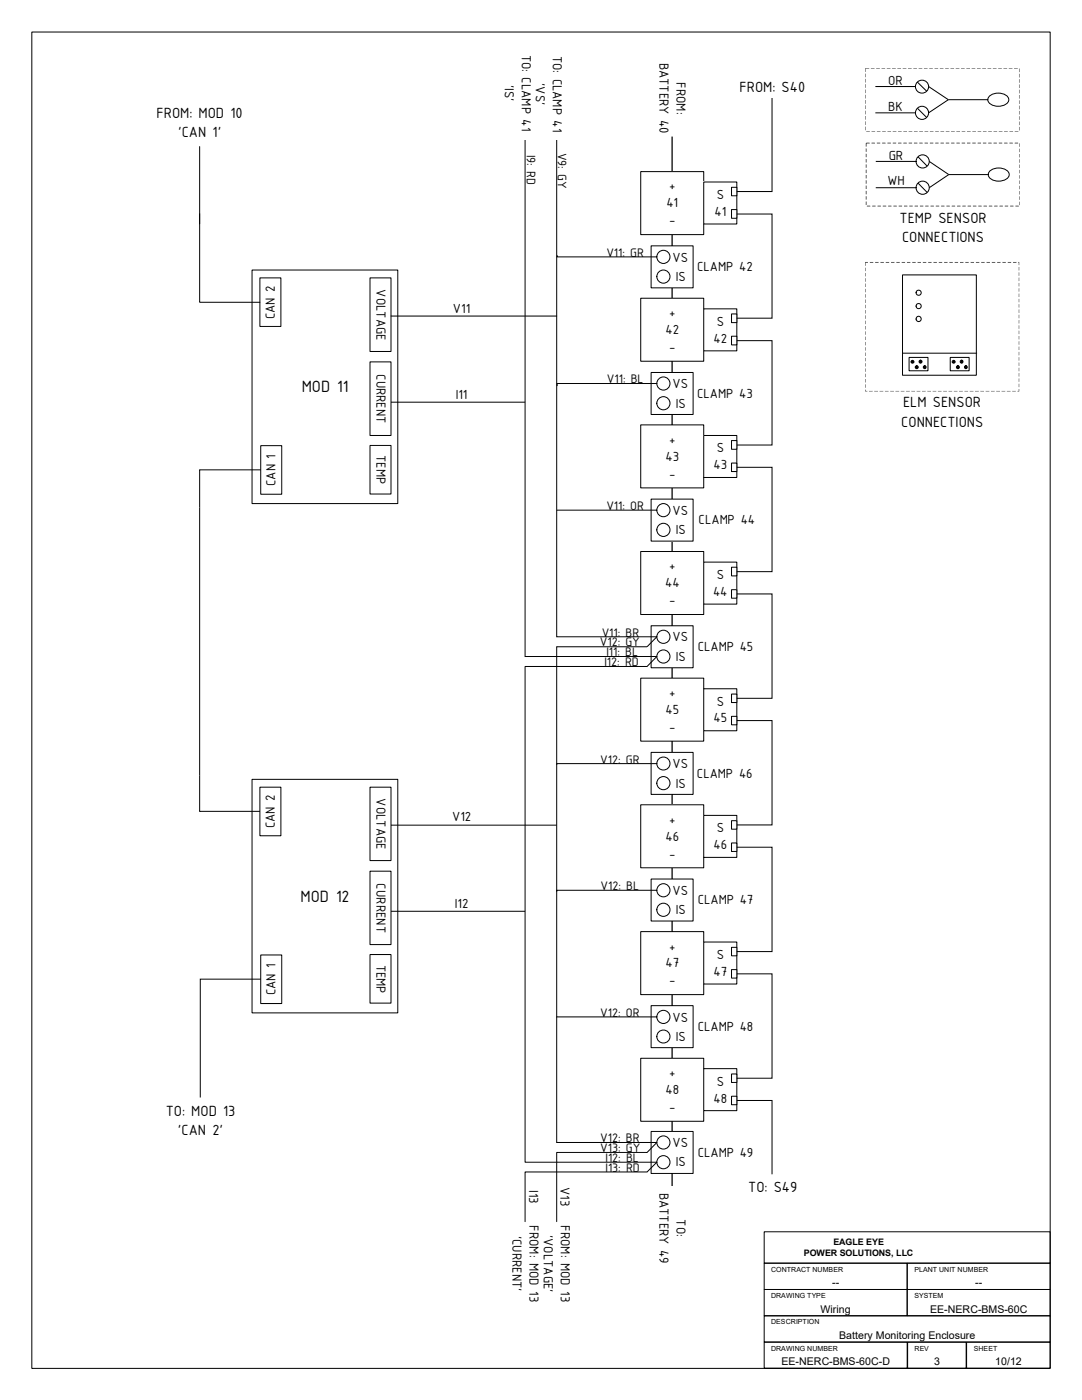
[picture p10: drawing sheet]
<svg xmlns="http://www.w3.org/2000/svg" width="216mm" height="279mm" viewBox="0 0 216 279" stroke-linecap="round" stroke-linejoin="round" font-family="sans-serif">
<path d="M134.1 27.3v209.4" fill="none" stroke="#000" stroke-width=".25"/>
<path d="M127.8 34.2h12.6v12.6h-12.6z" fill="#fff"/>
<path d="M127.8 34.2h12.6v12.6h-12.6z" fill="none" stroke="#000" stroke-width=".2"/>
<path d="M140.4 36.3h6.6v8.4h-6.6z" fill="#fff"/>
<path d="M140.4 36.3h6.6v8.4h-6.6z" fill="none" stroke="#000" stroke-width=".2"/>
<path d="M146 37.4h1v1.7h-1z" fill="#fff"/>
<path d="M146 37.4h1v1.7h-1z" fill="none" stroke="#000" stroke-width=".2"/>
<path d="M146 41.8h1v1.8h-1z" fill="#fff"/>
<path d="M146 41.8h1v1.8h-1z" fill="none" stroke="#000" stroke-width=".2"/>
<path d="M127.8 59.5h12.6v12.6h-12.6z" fill="#fff"/>
<path d="M127.8 59.5h12.6v12.6h-12.6z" fill="none" stroke="#000" stroke-width=".2"/>
<path d="M129.9 49.1h8.4v8.3h-8.4z" fill="#fff"/>
<path d="M129.9 49.1h8.4v8.3h-8.4z" fill="none" stroke="#000" stroke-width=".2"/>
<circle cx="132.4" cy="51.3" r="1.31" fill="#fff"/>
<circle cx="132.4" cy="51.3" r="1.31" fill="none" stroke="#000" stroke-width=".2"/>
<circle cx="132.4" cy="55.2" r="1.31" fill="#fff"/>
<circle cx="132.4" cy="55.2" r="1.31" fill="none" stroke="#000" stroke-width=".2"/>
<path d="M140.4 61.6h6.6v8.4h-6.6z" fill="#fff"/>
<path d="M140.4 61.6h6.6v8.4h-6.6z" fill="none" stroke="#000" stroke-width=".2"/>
<path d="M146 62.7h1v1.7h-1z" fill="#fff"/>
<path d="M146 62.7h1v1.7h-1z" fill="none" stroke="#000" stroke-width=".2"/>
<path d="M146 67.1h1v1.7h-1z" fill="#fff"/>
<path d="M146 67.1h1v1.7h-1z" fill="none" stroke="#000" stroke-width=".2"/>
<path d="M127.8 84.8h12.6v12.6h-12.6z" fill="#fff"/>
<path d="M127.8 84.8h12.6v12.6h-12.6z" fill="none" stroke="#000" stroke-width=".2"/>
<path d="M129.9 74.3h8.4v8.4h-8.4z" fill="#fff"/>
<path d="M129.9 74.3h8.4v8.4h-8.4z" fill="none" stroke="#000" stroke-width=".2"/>
<circle cx="132.4" cy="76.5" r="1.31" fill="#fff"/>
<circle cx="132.4" cy="76.5" r="1.31" fill="none" stroke="#000" stroke-width=".2"/>
<circle cx="132.4" cy="80.5" r="1.31" fill="#fff"/>
<circle cx="132.4" cy="80.5" r="1.31" fill="none" stroke="#000" stroke-width=".2"/>
<path d="M140.4 86.9h6.6v8.4h-6.6z" fill="#fff"/>
<path d="M140.4 86.9h6.6v8.4h-6.6z" fill="none" stroke="#000" stroke-width=".2"/>
<path d="M146 87.9h1v1.8h-1z" fill="#fff"/>
<path d="M146 87.9h1v1.8h-1z" fill="none" stroke="#000" stroke-width=".2"/>
<path d="M146 92.4h1v1.7h-1z" fill="#fff"/>
<path d="M146 92.4h1v1.7h-1z" fill="none" stroke="#000" stroke-width=".2"/>
<path d="M127.8 110.1h12.6v12.5h-12.6z" fill="#fff"/>
<path d="M127.8 110.1h12.6v12.5h-12.6z" fill="none" stroke="#000" stroke-width=".2"/>
<path d="M129.9 99.6h8.4v8.4h-8.4z" fill="#fff"/>
<path d="M129.9 99.6h8.4v8.4h-8.4z" fill="none" stroke="#000" stroke-width=".2"/>
<circle cx="132.4" cy="101.8" r="1.31" fill="#fff"/>
<circle cx="132.4" cy="101.8" r="1.31" fill="none" stroke="#000" stroke-width=".2"/>
<circle cx="132.4" cy="105.7" r="1.31" fill="#fff"/>
<circle cx="132.4" cy="105.7" r="1.31" fill="none" stroke="#000" stroke-width=".2"/>
<path d="M140.4 112.2h6.6v8.4h-6.6z" fill="#fff"/>
<path d="M140.4 112.2h6.6v8.4h-6.6z" fill="none" stroke="#000" stroke-width=".2"/>
<path d="M146 113.2h1v1.7h-1z" fill="#fff"/>
<path d="M146 113.2h1v1.7h-1z" fill="none" stroke="#000" stroke-width=".2"/>
<path d="M146 117.7h1v1.7h-1z" fill="#fff"/>
<path d="M146 117.7h1v1.7h-1z" fill="none" stroke="#000" stroke-width=".2"/>
<path d="M127.8 135.3h12.6v12.6h-12.6z" fill="#fff"/>
<path d="M127.8 135.3h12.6v12.6h-12.6z" fill="none" stroke="#000" stroke-width=".2"/>
<path d="M129.9 124.9h8.4v8.4h-8.4z" fill="#fff"/>
<path d="M129.9 124.9h8.4v8.4h-8.4z" fill="none" stroke="#000" stroke-width=".2"/>
<circle cx="132.4" cy="127.1" r="1.31" fill="#fff"/>
<circle cx="132.4" cy="127.1" r="1.31" fill="none" stroke="#000" stroke-width=".2"/>
<circle cx="132.4" cy="131" r="1.31" fill="#fff"/>
<circle cx="132.4" cy="131" r="1.31" fill="none" stroke="#000" stroke-width=".2"/>
<path d="M140.4 137.5h6.6v8.3h-6.6z" fill="#fff"/>
<path d="M140.4 137.5h6.6v8.3h-6.6z" fill="none" stroke="#000" stroke-width=".2"/>
<path d="M146 138.5h1v1.7h-1z" fill="#fff"/>
<path d="M146 138.5h1v1.7h-1z" fill="none" stroke="#000" stroke-width=".2"/>
<path d="M146 143h1v1.7h-1z" fill="#fff"/>
<path d="M146 143h1v1.7h-1z" fill="none" stroke="#000" stroke-width=".2"/>
<path d="M127.8 160.6h12.6v12.6h-12.6z" fill="#fff"/>
<path d="M127.8 160.6h12.6v12.6h-12.6z" fill="none" stroke="#000" stroke-width=".2"/>
<path d="M129.9 150.2h8.4v8.3h-8.4z" fill="#fff"/>
<path d="M129.9 150.2h8.4v8.3h-8.4z" fill="none" stroke="#000" stroke-width=".2"/>
<circle cx="132.4" cy="152.4" r="1.3" fill="#fff"/>
<circle cx="132.4" cy="152.4" r="1.3" fill="none" stroke="#000" stroke-width=".2"/>
<circle cx="132.4" cy="156.3" r="1.31" fill="#fff"/>
<circle cx="132.4" cy="156.3" r="1.31" fill="none" stroke="#000" stroke-width=".2"/>
<path d="M140.4 162.7h6.6v8.4h-6.6z" fill="#fff"/>
<path d="M140.4 162.7h6.6v8.4h-6.6z" fill="none" stroke="#000" stroke-width=".2"/>
<path d="M146 163.8h1v1.7h-1z" fill="#fff"/>
<path d="M146 163.8h1v1.7h-1z" fill="none" stroke="#000" stroke-width=".2"/>
<path d="M146 168.2h1v1.7h-1z" fill="#fff"/>
<path d="M146 168.2h1v1.7h-1z" fill="none" stroke="#000" stroke-width=".2"/>
<path d="M127.8 185.9h12.6v12.6h-12.6z" fill="#fff"/>
<path d="M127.8 185.9h12.6v12.6h-12.6z" fill="none" stroke="#000" stroke-width=".2"/>
<path d="M129.9 175.4h8.4v8.4h-8.4z" fill="#fff"/>
<path d="M129.9 175.4h8.4v8.4h-8.4z" fill="none" stroke="#000" stroke-width=".2"/>
<circle cx="132.4" cy="177.7" r="1.31" fill="#fff"/>
<circle cx="132.4" cy="177.7" r="1.31" fill="none" stroke="#000" stroke-width=".2"/>
<circle cx="132.4" cy="181.6" r="1.31" fill="#fff"/>
<circle cx="132.4" cy="181.6" r="1.31" fill="none" stroke="#000" stroke-width=".2"/>
<path d="M140.4 188h6.6v8.4h-6.6z" fill="#fff"/>
<path d="M140.4 188h6.6v8.4h-6.6z" fill="none" stroke="#000" stroke-width=".2"/>
<path d="M146 189.1h1v1.7h-1z" fill="#fff"/>
<path d="M146 189.1h1v1.7h-1z" fill="none" stroke="#000" stroke-width=".2"/>
<path d="M146 193.5h1v1.7h-1z" fill="#fff"/>
<path d="M146 193.5h1v1.7h-1z" fill="none" stroke="#000" stroke-width=".2"/>
<path d="M127.8 211.2h12.6v12.6h-12.6z" fill="#fff"/>
<path d="M127.8 211.2h12.6v12.6h-12.6z" fill="none" stroke="#000" stroke-width=".2"/>
<path d="M129.9 200.7h8.4v8.4h-8.4z" fill="#fff"/>
<path d="M129.9 200.7h8.4v8.4h-8.4z" fill="none" stroke="#000" stroke-width=".2"/>
<circle cx="132.4" cy="202.9" r="1.31" fill="#fff"/>
<circle cx="132.4" cy="202.9" r="1.31" fill="none" stroke="#000" stroke-width=".2"/>
<circle cx="132.4" cy="206.9" r="1.3" fill="#fff"/>
<circle cx="132.4" cy="206.9" r="1.3" fill="none" stroke="#000" stroke-width=".2"/>
<path d="M140.4 213.3h6.6v8.4h-6.6z" fill="#fff"/>
<path d="M140.4 213.3h6.6v8.4h-6.6z" fill="none" stroke="#000" stroke-width=".2"/>
<path d="M146 214.3h1v1.7h-1z" fill="#fff"/>
<path d="M146 214.3h1v1.7h-1z" fill="none" stroke="#000" stroke-width=".2"/>
<path d="M146 218.8h1v1.7h-1z" fill="#fff"/>
<path d="M146 218.8h1v1.7h-1z" fill="none" stroke="#000" stroke-width=".2"/>
<path d="M129.9 225.8h8.4v8.4h-8.4z" fill="#fff"/>
<path d="M129.9 225.8h8.4v8.4h-8.4z" fill="none" stroke="#000" stroke-width=".2"/>
<circle cx="132.4" cy="228" r="1.31" fill="#fff"/>
<circle cx="132.4" cy="228" r="1.31" fill="none" stroke="#000" stroke-width=".2"/>
<circle cx="132.4" cy="231.9" r="1.31" fill="#fff"/>
<circle cx="132.4" cy="231.9" r="1.31" fill="none" stroke="#000" stroke-width=".2"/>
<path d="M50.3 53.9h29.1v46.6h-29.1z" fill="#fff"/>
<path d="M50.3 53.9h29.1v46.6h-29.1zM73.8 55.5h4.2v14.6h-4.2zM73.8 72.2h4.2v14.7h-4.2zM73.8 88.9h4.2v9.7h-4.2z" fill="none" stroke="#000" stroke-width=".2"/>
<path d="M50.3 155.5h29.1v46.6h-29.1z" fill="#fff"/>
<g fill="none" stroke="#000" stroke-width=".2">
<path d="M154.1 19.6v18.6h-7.1M39.8 29.3v15.4M104.8 27.9v103.1h26.3l-2 2h-24.3v98.9h26.3l-2 2h-24.3v9.9M111.1 27.9v99.2h20l-2 2h-18v98.9h20l-2 2h-18v13.8M39.8 42.6v17.7h12.1M51.9 55.5h4.1v9.7h-4.1zM111.2 50.9v.4h19.9M147 42.7h7.1v20.8h-7.1M78 63.1h33.1M131.1 76.5h-19.9v.5M147 68h7.1v20.8h-7.1M52 88.9h4.2v9.7h-4.2z"/>
<path d="M52 93.8h-12.2v68.1h12.1M78 80.3h26.8M147 93.3h7.1v20.8h-7.1M111.2 101.8h19.9M147 118.5h7.1v20.9h-7.1M50.3 155.5h29.1v46.6h-29.1zM51.9 157.1h4.1v9.7h-4.1zM73.8 157.1h4.2v14.6h-4.2zM131.1 152.4h-20v.3M147 143.8h7.1v20.8h-7.1M73.8 173.9h4.2v14.6h-4.2zM78 164.7h33.1"/>
<path d="M131.1 177.7h-20v.3M147 169.1h7.1v20.8h-7.1M52 190.6h4.2v9.7h-4.2zM52 195.4h-12v23.6M73.8 190.5h4.2v9.7h-4.2zM78 181.9h26.8M147 194.4h7.1v20.8h-7.1M111.1 202.9h20M147 219.6h7.1v14.8"/>
</g>
<path d="M197.4 19.2a2.7 2.7 0 0 1 3.8 .3 1.38 1.38 0 0 1-1.5 1.7 2.15 2.15 0 0 1-2.6-1.3z" fill-rule="evenodd" fill="#fff"/>
<path d="M197.4 19.2a2.7 2.7 0 0 1 3.8 .3 1.38 1.38 0 0 1-1.5 1.7 2.15 2.15 0 0 1-2.6-1.3z" fill="none" stroke="#000" stroke-width=".2"/>
<circle cx="184" cy="17.3" r="1.3" fill="#fff"/>
<g fill="none" stroke="#000" stroke-width=".2">
<path d="M183 16.4l1.9 1.8"/>
<circle cx="184" cy="17.3" r="1.3"/>
</g>
<circle cx="184" cy="22.5" r="1.31" fill="#fff"/>
<g fill="none" stroke="#000" stroke-width=".2">
<path d="M174.7 17.3h8M185.3 17.3l3.9 2.6M189.2 19.9h7.9M189.2 19.9l-3.9 2.6M174.7 22.5h8M183 21.6l1.9 1.9"/>
<circle cx="184" cy="22.5" r="1.31"/>
</g>
<path d="M172.7 13.6l.1 .8zM172.7 14.7l.1 .7zM172.7 15.7l.1 .8zM172.7 16.8l.1 .7zM172.7 17.9l.1 .7zM172.7 18.9l.1 .7zM172.7 20l.1 .7zM172.7 21l.1 .8zM172.7 22.1l.1 .7zM172.7 23.2l.1 .7zM172.7 24.2l.1 .7zM172.7 25.3l.1 .7zM172.8 26.2h.8zM173.9 26.2h.7zM175 26.2h.7zM176 26.2h.7zM177.1 26.2h.7zM178.1 26.2h.8zM179.2 26.2h.7zM180.3 26.2h.7zM181.3 26.2h.7zM182.4 26.2h.7zM183.4 26.2h.7zM184.5 26.2h.7zM185.5 26.2h.8zM186.6 26.2h.7zM187.7 26.2h.7zM188.7 26.2h.7zM189.8 26.2h.7zM190.8 26.2h.8zM191.9 26.2h.7zM193 26.2h.7zM194 26.2h.7zM195.1 26.2h.7zM196.1 26.2h.7zM197.2 26.2h.7zM198.2 26.2h.8zM199.3 26.2h.7zM200.4 26.2h.7zM201.4 26.2h.7zM202.5 26.2h.7zM203.3 25.3l.1 .7zM203.3 24.3l.1 .7zM203.3 23.2l.1 .7zM203.3 22.1l.1 .8zM203.3 21.1l.1 .7zM203.3 20l.1 .7zM203.3 19l.1 .7zM203.3 17.9l.1 .7zM203.3 16.8l.1 .8zM203.3 15.8l.1 .7zM203.3 14.7l.1 .8zM203.3 13.7l.1 .7zM202.4 13.6l.7 .1zM201.3 13.6l.7 .1zM200.2 13.6l.8 .1zM199.2 13.6l.7 .1zM198.1 13.6l.7 .1zM197.1 13.6l.7 .1zM196 13.6l.7 .1zM194.9 13.6l.8 .1zM193.9 13.6l.7 .1zM192.8 13.6l.7 .1zM191.8 13.6l.7 .1zM190.7 13.6l.7 .1zM189.7 13.6l.7 .1zM188.6 13.6l.7 .1zM187.5 13.6l.8 .1zM186.5 13.6l.7 .1zM185.4 13.6l.7 .1zM184.4 13.6l.7 .1zM183.3 13.6l.7 .1zM182.2 13.6l.8 .1zM181.2 13.6l.7 .1zM180.1 13.6l.7 .1zM179.1 13.6l.7 .1zM178 13.6l.7 .1zM177 13.6l.7 .1zM175.9 13.6l.7 .1zM174.8 13.6l.8 .1zM173.8 13.6l.7 .1zM172.7 13.6l.7 .1z" fill="#000"/>
<path d="M197.5 34.2a2.7 2.7 0 0 1 3.8 .3 1.38 1.38 0 0 1-1.5 1.6 2.15 2.15 0 0 1-2.6-1.3z" fill-rule="evenodd" fill="#fff"/>
<path d="M197.5 34.2a2.7 2.7 0 0 1 3.8 .3 1.38 1.38 0 0 1-1.5 1.6 2.15 2.15 0 0 1-2.6-1.3z" fill="none" stroke="#000" stroke-width=".2"/>
<circle cx="184.1" cy="32.2" r="1.31" fill="#fff"/>
<g fill="none" stroke="#000" stroke-width=".2">
<path d="M183.2 31.3l1.8 1.8"/>
<circle cx="184.1" cy="32.2" r="1.31"/>
</g>
<circle cx="184.1" cy="37.5" r="1.31" fill="#fff"/>
<g fill="none" stroke="#000" stroke-width=".2">
<path d="M174.8 32.2h8M174.8 37.5h8M183.2 36.5l1.8 1.9M185.4 32.2l3.9 2.6M189.3 34.8h7.9M189.3 34.8l-3.9 2.7"/>
<circle cx="184.1" cy="37.5" r="1.31"/>
</g>
<path d="M172.8 28.6h.1v.7h-.1zM172.8 29.6h.1v.7h-.1zM172.8 30.7h.1v.7h-.1zM172.8 31.7h.1v.7h-.1zM172.8 32.8h.1v.7h-.1zM172.8 33.9h.1v.6h-.1zM172.8 34.9h.1v.7h-.1zM172.8 36h.1v.7h-.1zM172.8 37h.1v.7h-.1zM172.8 38.1h.1v.7h-.1zM172.8 39.2h.1v.6h-.1zM172.8 40.2h.1v.7h-.1zM173 41.1h.7v.1h-.7zM174 41.1h.7v.1h-.7zM175.1 41.1h.7v.1h-.7zM176.1 41.1h.7v.1h-.7zM177.2 41.1h.7v.1h-.7zM178.3 41.1h.6v.1h-.6zM179.3 41.1h.7v.1h-.7zM180.4 41.1h.7v.1h-.7zM181.4 41.1h.7v.1h-.7zM182.5 41.1h.7v.1h-.7zM183.6 41.1h.6v.1h-.6zM184.6 41.1h.7v.1h-.7zM185.7 41.1h.7v.1h-.7zM186.7 41.1h.7v.1h-.7zM187.8 41.1h.7v.1h-.7zM188.8 41.1h.7v.1h-.7zM189.9 41.1h.7v.1h-.7zM191 41.1h.6v.1h-.6zM192 41.1h.7v.1h-.7zM193.1 41.1h.7v.1h-.7zM194.1 41.1h.7v.1h-.7zM195.2 41.1h.7v.1h-.7zM196.3 41.1h.6v.1h-.6zM197.3 41.1h.7v.1h-.7zM198.4 41.1h.7v.1h-.7zM199.4 41.1h.7v.1h-.7zM200.5 41.1h.7v.1h-.7zM201.5 41.1h.7v.1h-.7zM202.6 41.1h.7v.1h-.7zM203.4 40.3l.1 .6zM203.4 39.2l.1 .7zM203.4 38.1l.1 .7zM203.4 37.1l.1 .7zM203.4 36l.1 .7zM203.4 35l.1 .6zM203.4 33.9l.1 .7zM203.4 32.9l.1 .6zM203.4 31.8l.1 .7zM203.4 30.7l.1 .7zM203.4 29.7l.1 .7zM203.4 28.6l.1 .7zM202.5 28.5h.7v.1h-.7zM201.4 28.5h.7v.1h-.7zM200.4 28.5h.6v.1h-.6zM199.3 28.5h.7v.1h-.7zM198.2 28.5h.7v.1h-.7zM197.2 28.5h.7v.1h-.7zM196.1 28.5h.7v.1h-.7zM195.1 28.5h.6v.1h-.6zM194 28.5h.7v.1h-.7zM193 28.5h.6v.1h-.6zM191.9 28.5h.7v.1h-.7zM190.8 28.5h.7v.1h-.7zM189.8 28.5h.7v.1h-.7zM188.7 28.5h.7v.1h-.7zM187.7 28.5h.6v.1h-.6zM186.6 28.5h.7v.1h-.7zM185.5 28.5h.7v.1h-.7zM184.5 28.5h.7v.1h-.7zM183.4 28.5h.7v.1h-.7zM182.4 28.5h.6v.1h-.6zM181.3 28.5h.7v.1h-.7zM180.3 28.5h.6v.1h-.6zM179.2 28.5h.7v.1h-.7zM178.1 28.5h.7v.1h-.7zM177.1 28.5h.7v.1h-.7zM176 28.5h.7v.1h-.7zM175 28.5h.6v.1h-.6zM173.9 28.5h.7v.1h-.7zM172.8 28.5h.7v.1h-.7z" fill="#000"/>
<path d="M180.1 54.9h14.7v20h-14.7z" fill="#fff"/>
<path d="M180.1 54.9h14.7v20h-14.7zM180.1 70.5h14.8" fill="none" stroke="#000" stroke-width=".2"/>
<path d="M181.4 71.3h3.8v2.7h-3.8z" fill-rule="evenodd" fill="#fff"/>
<g fill="none" stroke="#000" stroke-width=".2">
<path d="M181.4 71.3h3.8v2.7h-3.8z"/>
<circle cx="182.1" cy="72.2" r=".29"/>
<circle cx="182.9" cy="73.3" r=".3"/>
<circle cx="183.7" cy="72.2" r=".3"/>
<circle cx="184.5" cy="73.3" r=".29"/>
</g>
<g fill="#000">
<circle cx="182.1" cy="72.2" r=".29"/>
<circle cx="182.9" cy="73.3" r=".3"/>
<circle cx="183.7" cy="72.2" r=".3"/>
<circle cx="184.5" cy="73.3" r=".29"/>
</g>
<path d="M189.6 71.3h3.8v2.7h-3.8z" fill-rule="evenodd" fill="#fff"/>
<g fill="none" stroke="#000" stroke-width=".2">
<path d="M189.6 71.3h3.8v2.7h-3.8z"/>
<circle cx="190.3" cy="72.2" r=".29"/>
<circle cx="191.1" cy="73.3" r=".3"/>
<circle cx="191.9" cy="72.2" r=".29"/>
<circle cx="192.7" cy="73.3" r=".29"/>
</g>
<g fill="#000">
<circle cx="190.3" cy="72.2" r=".29"/>
<circle cx="191.1" cy="73.3" r=".3"/>
<circle cx="191.9" cy="72.2" r=".29"/>
<circle cx="192.7" cy="73.3" r=".29"/>
</g>
<path d="M172.6 52.4l.1 .6zM172.6 53.4l.1 .7zM172.6 54.5l.1 .7zM172.6 55.5l.1 .7zM172.6 56.6l.1 .7zM172.6 57.7l.1 .6zM172.6 58.7l.1 .7zM172.6 59.8l.1 .7zM172.6 60.8l.1 .7zM172.6 61.9l.1 .7zM172.6 62.9l.1 .7zM172.6 64l.1 .7zM172.6 65.1l.1 .6zM172.6 66.1l.1 .7zM172.6 67.2l.1 .7zM172.6 68.2l.1 .7zM172.6 69.3l.1 .7zM172.6 70.4l.1 .6zM172.6 71.4l.1 .7zM172.6 72.5l.1 .7zM172.6 73.5l.1 .7zM172.6 74.6l.1 .7zM172.6 75.6l.1 .7zM172.6 76.7l.1 .7zM172.6 77.8l.1 .3h.4h-.5zM173.4 78l.7 .1zM174.5 78l.7 .1zM175.5 78l.7 .1zM176.6 78l.7 .1zM177.6 78l.8 .1zM178.7 78l.7 .1zM179.7 78l.8 .1zM180.8 78l.7 .1zM181.9 78l.7 .1zM182.9 78l.7 .1zM184 78l.7 .1zM185 78l.8 .1zM186.1 78l.7 .1zM187.2 78l.7 .1zM188.2 78l.7 .1zM189.3 78l.7 .1zM190.3 78l.8 .1zM191.4 78l.7 .1zM192.4 78l.8 .1zM193.5 78l.7 .1zM194.6 78l.7 .1zM195.6 78l.7 .1zM196.7 78l.7 .1zM197.7 78l.8 .1zM198.8 78l.7 .1zM199.9 78l.7 .1zM200.9 78l.7 .1zM202 78l.7 .1zM203.3 77.6l.1 .5h-.4l.3-.1zM203.3 76.6l.1 .7zM203.3 75.5l.1 .7zM203.3 74.5l.1 .6zM203.3 73.4l.1 .7zM203.3 72.3l.1 .7zM203.3 71.3l.1 .7zM203.3 70.2l.1 .7zM203.3 69.2l.1 .6zM203.3 68.1l.1 .7zM203.3 67.1l.1 .6zM203.3 66l.1 .7zM203.3 64.9l.1 .7zM203.3 63.9l.1 .7zM203.3 62.8l.1 .7zM203.3 61.8l.1 .6zM203.3 60.7l.1 .7zM203.3 59.6l.1 .7zM203.3 58.6l.1 .7zM203.3 57.5l.1 .7zM203.3 56.5l.1 .6zM203.3 55.4l.1 .7zM203.3 54.4l.1 .6zM203.3 53.3l.1 .7zM203.2 52.3h.2v.6zM202.1 52.3h.7v.1h-.7zM201.1 52.3h.7v.1h-.7zM200 52.3h.7v.1h-.7zM199 52.3h.6v.1h-.6zM197.9 52.3h.7v.1h-.7zM196.8 52.3h.7v.1h-.7zM195.8 52.3h.7v.1h-.7zM194.7 52.3h.7v.1h-.7zM193.7 52.3h.7v.1h-.7zM192.6 52.3h.7v.1h-.7zM191.6 52.3h.6v.1h-.6zM190.5 52.3h.7v.1h-.7zM189.4 52.3h.7v.1h-.7zM188.4 52.3h.7v.1h-.7zM187.3 52.3h.7v.1h-.7zM186.3 52.3h.6v.1h-.6zM185.2 52.3h.7v.1h-.7zM184.1 52.3h.7v.1h-.7zM183.1 52.3h.7v.1h-.7zM182 52.3h.7v.1h-.7zM181 52.3h.7v.1h-.7zM179.9 52.3h.7v.1h-.7zM178.9 52.3h.6v.1h-.6zM177.8 52.3h.7v.1h-.7zM176.7 52.3h.7v.1h-.7zM175.7 52.3h.7v.1h-.7zM174.6 52.3h.7v.1h-.7zM173.6 52.3h.6v.1h-.6zM172.7 52.3h.5v.1h-.5z" fill="#000"/>
<circle cx="183.3" cy="58.4" r=".51" fill="#fff"/>
<circle cx="183.3" cy="58.4" r=".51" fill="none" stroke="#000" stroke-width=".2"/>
<circle cx="183.3" cy="61.1" r=".51" fill="#fff"/>
<circle cx="183.3" cy="61.1" r=".51" fill="none" stroke="#000" stroke-width=".2"/>
<circle cx="183.3" cy="63.6" r=".52" fill="#fff"/>
<g fill="none" stroke="#000" stroke-width=".2">
<path d="M6.3 6.4h203.2v266.7h-203.2zM152.5 252.1h28.5v5.2h-28.5zM152.5 257.3h28.5v5.3h-28.5zM152.5 245.8h57v6.3h-57zM181 252.1h28.5v5.2h-28.5zM181 257.3h28.5v5.3h-28.5zM152.5 262.6h57v5.2h-57zM152.5 267.8h28.5v5.2h-28.5zM181.1 267.8h11.7v5.2h-11.7zM192.9 267.8h16.6v5.2h-16.6z"/>
<circle cx="183.3" cy="63.6" r=".52"/>
</g>
<g font-size="3.5">
<text x="60.2" y="78.3">MOD 11</text>
<text x="60" y="179.9">MOD 12</text>
</g>
<g font-size="3.2">
<text x="31.2" y="23.5">FROM: MOD 10</text>
<text x="147.6" y="18.5">FROM: S40</text>
<text x="35.6" y="27.3">‘CAN 1’</text>
<text x="179.5" y="44.4">TEMP SENSOR</text>
<text x="180" y="48.2">CONNECTIONS</text>
<text x="180.2" y="81.3">ELM SENSOR</text>
<text x="179.8" y="85.1">CONNECTIONS</text>
<text x="33.1" y="222.8">TO: MOD 13</text>
<text x="35.5" y="226.6">‘CAN 2’</text>
<text x="149.3" y="237.8">TO: S49</text>
</g>
<g font-size="2.8">
<text x="104.1" y="10.9" transform="rotate(90 104.1 10.9)">TO: CLAMP 41</text>
<text x="110.3" y="11.1" transform="rotate(90 110.3 11.1)">TO: CLAMP 41</text>
<text x="100.7" y="16.9" transform="rotate(90 100.7 16.9)">‘IS’</text>
<text x="106.9" y="16.6" transform="rotate(90 106.9 16.6)">‘VS’</text>
<text x="131.6" y="12.5" transform="rotate(90 131.6 12.5)">BATTERY 40</text>
<text x="135" y="16.4" transform="rotate(90 135 16.4)">FROM:</text>
<text x="177.2" y="16.9">OR</text>
<text x="177.3" y="22.1">BK</text>
<text x="177.3" y="31.8">GR</text>
<text x="133" y="41.4">41</text>
<text x="133.5" y="38">+</text>
<text x="143" y="39.7">S</text>
<text x="177.1" y="37">WH</text>
<text x="133.5" y="44.8">-</text>
<text x="142.6" y="43.1">41</text>
<text x="134.2" y="52.2">VS</text>
<text x="75.1" y="57.7" transform="rotate(90 75.1 57.7)">VOLTAGE</text>
<text x="134.9" y="56">IS</text>
<text x="139.1" y="54.1">CLAMP 42</text>
<text x="54.8" y="63.7" transform="rotate(-90 54.8 63.7)">CAN 2</text>
<text x="90.4" y="62.4">V11</text>
<text x="133.5" y="63.3">+</text>
<text x="143" y="65">S</text>
<text x="132.8" y="66.7">42</text>
<text x="133.5" y="70.1">-</text>
<text x="142.4" y="68.4">42</text>
<text x="75.1" y="74.7" transform="rotate(90 75.1 74.7)">CURRENT</text>
<text x="134.2" y="77.5">VS</text>
<text x="90.9" y="79.6">I11</text>
<text x="134.9" y="81.4">IS</text>
<text x="139.1" y="79.4">CLAMP 43</text>
<text x="133.5" y="88.6">+</text>
<text x="75.1" y="90.8" transform="rotate(90 75.1 90.8)">TEMP</text>
<text x="132.8" y="91.9">43</text>
<text x="133.5" y="95.3">-</text>
<text x="142.4" y="93.6">43</text>
<text x="143" y="90.3">S</text>
<text x="55" y="97" transform="rotate(-90 55 97)">CAN 1</text>
<text x="134.2" y="102.7">VS</text>
<text x="134.9" y="106.6">IS</text>
<text x="139.4" y="104.6">CLAMP 44</text>
<text x="133.5" y="113.8">+</text>
<text x="132.7" y="117.2">44</text>
<text x="142.3" y="118.9">44</text>
<text x="143" y="115.5">S</text>
<text x="133.5" y="120.6">-</text>
<text x="134.2" y="128">VS</text>
<text x="134.9" y="131.9">IS</text>
<text x="139.2" y="129.9">CLAMP 45</text>
<text x="132.8" y="142.5">45</text>
<text x="133.5" y="139.1">+</text>
<text x="143" y="140.8">S</text>
<text x="133.5" y="145.9">-</text>
<text x="142.4" y="144.2">45</text>
<text x="134.2" y="153.3">VS</text>
<text x="139.1" y="155.2">CLAMP 46</text>
<text x="75.1" y="159.3" transform="rotate(90 75.1 159.3)">VOLTAGE</text>
<text x="134.9" y="157.2">IS</text>
<text x="54.8" y="165.3" transform="rotate(-90 54.8 165.3)">CAN 2</text>
<text x="90.2" y="163.9">V12</text>
<text x="132.8" y="167.8">46</text>
<text x="133.5" y="164.4">+</text>
<text x="143" y="166.1">S</text>
<text x="133.5" y="171.2">-</text>
<text x="142.4" y="169.5">46</text>
<text x="75.1" y="176.3" transform="rotate(90 75.1 176.3)">CURRENT</text>
<text x="134.2" y="178.6">VS</text>
<text x="90.8" y="181.1">I12</text>
<text x="134.9" y="182.5">IS</text>
<text x="139.2" y="180.5">CLAMP 47</text>
<text x="133.5" y="189.7">+</text>
<text x="143" y="191.4">S</text>
<text x="75.1" y="192.5" transform="rotate(90 75.1 192.5)">TEMP</text>
<text x="132.8" y="193.1">47</text>
<text x="133.5" y="196.5">-</text>
<text x="142.4" y="194.8">47</text>
<text x="55" y="198.6" transform="rotate(-90 55 198.6)">CAN 1</text>
<text x="134.2" y="203.9">VS</text>
<text x="134.9" y="207.7">IS</text>
<text x="139.2" y="205.8">CLAMP 48</text>
<text x="133.5" y="215">+</text>
<text x="132.8" y="218.4">48</text>
<text x="133.5" y="221.7">-</text>
<text x="142.4" y="220">48</text>
<text x="143" y="216.7">S</text>
<text x="134.2" y="228.9">VS</text>
<text x="134.9" y="232.8">IS</text>
<text x="139.2" y="230.8">CLAMP 49</text>
<text x="105.6" y="237.5" transform="rotate(90 105.6 237.5)">I13</text>
<text x="111.8" y="236.9" transform="rotate(90 111.8 236.9)">V13</text>
<text x="131.6" y="238" transform="rotate(90 131.6 238)">BATTERY 49</text>
<text x="105.7" y="244.6" transform="rotate(90 105.7 244.6)">FROM: MOD 13</text>
<text x="111.9" y="244.6" transform="rotate(90 111.9 244.6)">FROM: MOD 13</text>
<text x="135" y="243.4" transform="rotate(90 135 243.4)">TO:</text>
<text x="102.3" y="246.6" transform="rotate(90 102.3 246.6)">‘CURRENT’</text>
<text x="108.5" y="246.5" transform="rotate(90 108.5 246.5)">‘VOLTAGE’</text>
</g>
<g font-size="2.7">
<text x="105.1" y="30.9" transform="rotate(90 105.1 30.9)">I9: RD</text>
<text x="111.3" y="30.4" transform="rotate(90 111.3 30.4)">V9: GY</text>
<text x="121" y="51.3">V11: GR</text>
<text x="121.1" y="76.5">V11: BL</text>
<text x="121" y="101.8">V11: OR</text>
<text x="119.7" y="128.9">V12: GY</text>
<text x="120.1" y="127.1">V11: BR</text>
<text x="121" y="130.9">I11: BL</text>
<text x="120.6" y="132.9">I12: RD</text>
<text x="119.8" y="152.4">V12: GR</text>
<text x="119.8" y="177.6">V12: BL</text>
<text x="119.8" y="202.9">V12: OR</text>
<text x="119.8" y="228">V12: BR</text>
<text x="119.8" y="229.9">V13: GY</text>
<text x="120.8" y="231.9">I12: BL</text>
<text x="120.8" y="233.9">I13: RD</text>
</g>
<g font-size="2.1">
<text x="166.1" y="256.7">--</text>
<text x="194.6" y="256.7">--</text>
<text x="163.7" y="262">Wiring</text>
<text x="185.6" y="262">EE-NERC-BMS-60C</text>
<text x="167.5" y="267.2">Battery Monitoring Enclosure</text>
<text x="156" y="272.4">EE-NERC-BMS-60C-D</text>
<text x="186.4" y="272.4">3</text>
<text x="198.6" y="272.4">10/12</text>
</g>
<g font-size="1.8">
<text x="160.4" y="250.6">POWER SOLUTIONS, LLC</text>
<text x="166.3" y="248.5">EAGLE EYE</text>
</g>
<g font-size="1.4">
<text x="153.9" y="253.9">CONTRACT NUMBER</text>
<text x="182.5" y="253.9">PLANT UNIT NUMBER</text>
<text x="153.9" y="259.1">DRAWING TYPE</text>
<text x="182.5" y="259.1">SYSTEM</text>
<text x="153.9" y="264.3">DESCRIPTION</text>
<text x="153.9" y="269.6">DRAWING NUMBER</text>
<text x="182.5" y="269.6">REV</text>
<text x="194.3" y="269.6">SHEET</text>
</g>
</svg>
